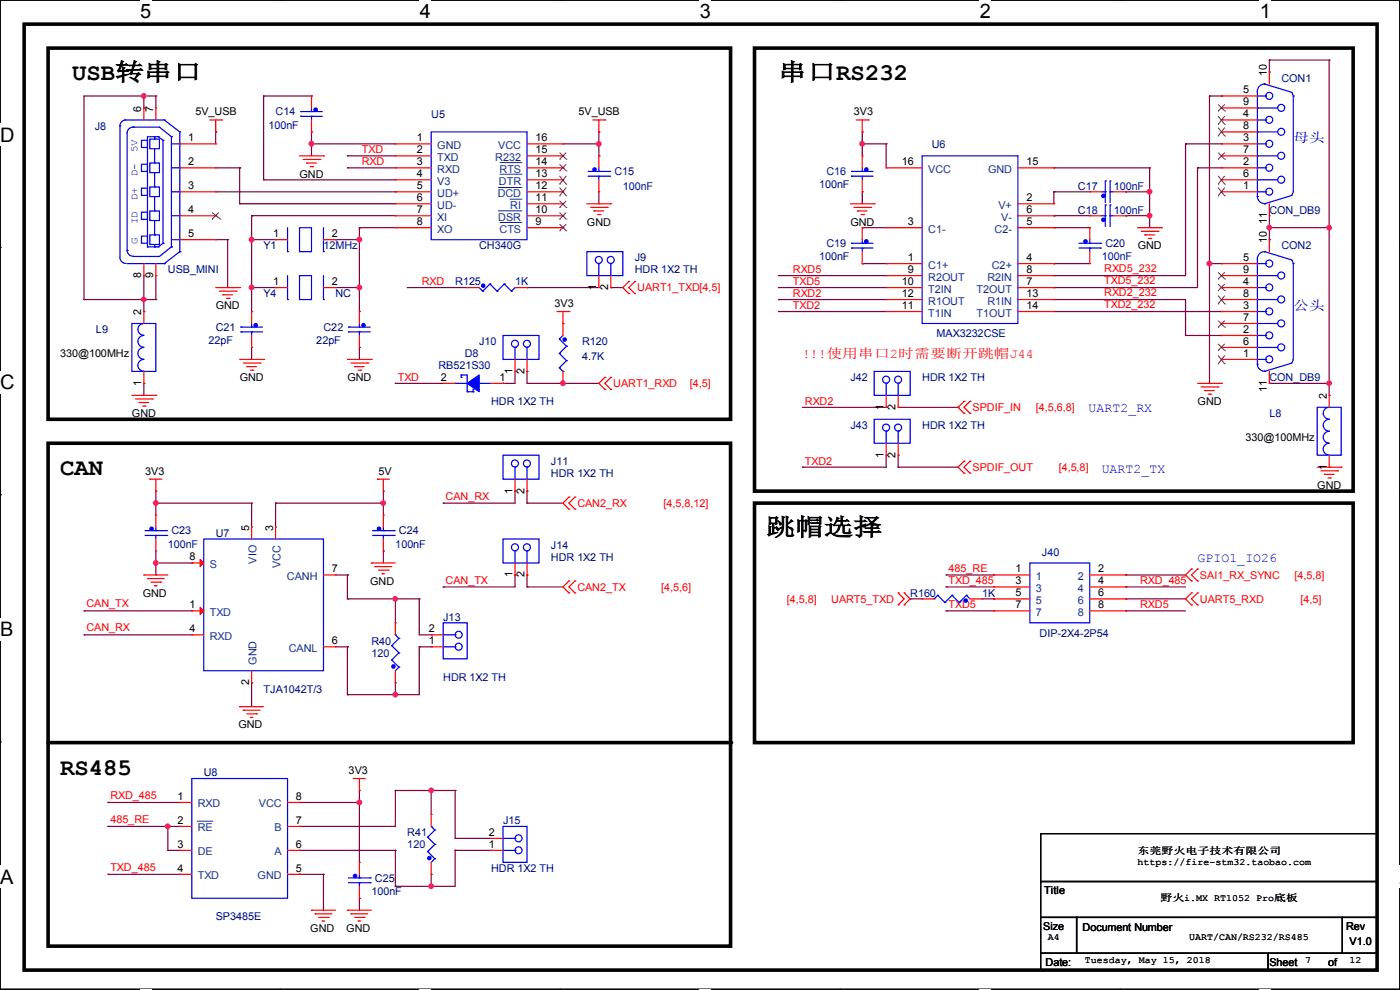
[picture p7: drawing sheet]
<svg xmlns="http://www.w3.org/2000/svg" width="297mm" height="210mm" viewBox="0 0 297 210" stroke-linecap="round" stroke-linejoin="round" font-family="sans-serif">
<path d="M0 0h297v209.8h-297z" fill="none" stroke="#000" stroke-width=".25"/>
<g fill="#fff">
<path d="M29.7 0h2.4v4.8h-2.4z"/>
<path d="M29.7 209.8h2.4v.2h-2.4z"/>
</g>
<path d="M59.4 0h.1M59.4 209.8h.1" fill="none" stroke="#000" stroke-width=".25"/>
<g fill="#fff">
<path d="M89.1 0h2.3v4.8h-2.3z"/>
<path d="M89.1 209.8h2.3v.2h-2.3z"/>
</g>
<path d="M118.8 0h.1M118.8 209.8h.1" fill="none" stroke="#000" stroke-width=".25"/>
<g fill="#fff">
<path d="M148.5 0h2.3v4.8h-2.3z"/>
<path d="M148.5 209.8h2.3v.2h-2.3z"/>
</g>
<path d="M178.2 0h.1M178.2 209.8h.1" fill="none" stroke="#000" stroke-width=".25"/>
<g fill="#fff">
<path d="M207.9 0h2.3v4.8h-2.3z"/>
<path d="M207.9 209.8h2.3v.2h-2.3z"/>
</g>
<path d="M237.6 0h.1M237.6 209.8h.1" fill="none" stroke="#000" stroke-width=".25"/>
<g fill="#fff">
<path d="M267.3 0h2.3v4.8h-2.3z"/>
<path d="M267.3 209.8h2.3v.2h-2.3z"/>
<path d="M0 26.2h3.1v4.8h-3.1z"/>
<path d="M0 78.7h3.1v4.7h-3.1z"/>
</g>
<path d="M0 52.5h.1M297 52.5h.1" fill="none" stroke="#000" stroke-width=".25"/>
<path d="M0 131.1h2.9v4.8h-2.9z" fill="#fff"/>
<path d="M0 104.9h.1M297 104.9h.1" fill="none" stroke="#000" stroke-width=".25"/>
<g fill="#fff">
<path d="M0 183.6h2.9v4.7h-2.9z"/>
<path d="M296.9 183.6h.1v4.7h-.1z"/>
</g>
<path d="M0 157.4h.1M297 157.4h.1M220.8 176.8h71.3v10.2h-71.3zM220.8 187h71.3v7.6h-71.3zM220.8 194.6h7.6v7.6h-7.6zM228.4 194.6h56.4v7.6h-56.4zM284.8 194.6h7.3v7.6h-7.3zM220.8 202.2h48.2v3.6h-48.2zM269 202.2h23.1v3.6h-23.1z" fill="none" stroke="#000" stroke-width=".25"/>
<path d="M5.1 5.1h287v200.7h-287zM10.2 10.2h144.8v78.7h-144.8zM160.1 10.2h127v94h-127zM10.2 94h144.8v106.7h-144.8zM160.1 106.7h127v50.8h-127zM10.2 157.5h144.8" fill="none" stroke="#000" stroke-width=".76"/>
<circle cx="155" cy="157.5" r=".38" fill="#000"/>
<g fill="none" stroke="#800040" stroke-width=".25">
<path d="M269.3 12.7h.1M269.3 15.3h.1M269.3 12.7v2.6M269.3 12.7h12.7M282 12.7h.1M282 12.7v71.2M30.5 20.4h.1M30.5 22.9h.1M30.5 20.4v2.5M33.1 20.4h.1M33.1 20.4v2.5M33.1 20.4h-15.3v43.1"/>
<path d="M45.8 28h.1M45.8 28v2.5M45.8 35.6h5M50.8 35.6h.1M50.8 35.6v7.6M55.9 38.1h.1M55.9 20.4h.1M55.9 20.4h10.2M55.9 38.1h28M55.9 20.4v17.7M66.1 28h.1M66.1 20.4h.1"/>
<path d="M66.1 30.5h.1M66.1 28v5.1M66.1 30.5h17.8M73.7 33.1h.1M73.7 35.6h.1M73.7 35.6h10.2M73.7 33.1h10.2M119.4 30.5h7.6M127 30.5h.1M127 28h.1M127 33.1h.1M127 28v5.1"/>
<path d="M182.9 30.5h.1M182.9 28h.1M182.9 30.5h5.1M182.9 28v5.1M188 30.5h.1M188 30.5v5.1M223.6 35.6h.1M223.6 35.6h20.3M243.9 35.6h.1M243.9 35.6v12.7M251.5 30.5h.1M251.5 30.5h7.6"/>
<path d="M251.5 30.5v28h-27.9M254 35.6h.1M254 35.6h5.1M254 35.6v25.4h-30.4M256.6 20.4h.1M256.6 20.4h2.5M256.6 20.4v60.9M259.1 20.4h.1M30.5 58.5v7.6M33.1 58.5v5M45.8 50.8h2.5M45.8 40.7h38.1"/>
<path d="M48.3 50.8h.1M48.3 50.8v10.2M50.8 43.2h.1M50.8 43.2h33.1M53.4 50.8h.1M53.4 45.8h.1M53.4 50.8h5.1M53.4 45.8v20.3M53.4 45.8h30.5M71.2 50.8h.1M71.2 50.8h5M76.2 48.3h.1"/>
<path d="M76.2 48.3v17.8M76.2 48.3h7.7M83.9 40.7h.1M127 43.2h.1M127 40.7v2.5M165.1 58.5h.1M165.1 58.5h22.9M182.9 48.3h.1M182.9 55.9h.1M182.9 40.7h.1M182.9 48.3h5.1M182.9 55.9h5.1"/>
<path d="M182.9 40.7v2.5M223.6 48.3h.1M223.6 55.9h.1M223.6 45.8h.1M223.6 40.7h.1M223.6 58.5h.1M223.6 48.3h7.6M223.6 45.8h7.6M223.6 40.7h7.6M223.6 55.9h7.6M223.6 40.7v2.5M238.8 45.8h.1"/>
<path d="M238.8 40.7h.1M238.8 45.8h5.1M238.8 40.7h5.1M243.9 40.7h.1M243.9 45.8h.1M256.6 55.9h.1M256.6 55.9h2.5M259.1 55.9h.1M269.3 48.3h.1M269.3 50.8h.1M269.3 48.3h12.7M269.3 45.8v5"/>
<path d="M17.8 63.5h.1M17.8 63.5h15.3M30.5 63.5h.1M30.5 66.1h.1M33.1 63.5h.1M48.3 61h.1M53.4 61h.1M53.4 73.7h.1M53.4 66.1h.1M53.4 73.7v2.5M53.4 61h5.1M71.2 61h5"/>
<path d="M76.2 61h.1M76.2 73.7h.1M76.2 66.1h.1M76.2 73.7v2.5M86.4 61h.1M86.4 61h12.7M109.3 78.8h.1M109.3 78.8v2.5h-2.6M111.8 78.8h.1M111.8 61h.1M111.8 61h15.2M111.8 78.8v2.5h15.2"/>
<path d="M129.6 61h.1M129.6 61h2.5M165.1 61h.1M165.1 63.5h.1M165.1 66.1h.1M165.1 61h22.9M165.1 63.5h22.9M165.1 66.1h22.9M223.6 61h.1M223.6 63.5h.1M223.6 63.5h27.9v7.7M223.6 66.1h35.5"/>
<path d="M251.5 71.2h.1M251.5 71.2h7.6M259.1 66.1h.1M259.1 71.2h.1M30.5 81.3h.1M30.5 81.3v2.6M83.9 81.3h.1M83.9 81.3h10.1M106.7 81.3h.1M119.4 81.3h.1M170.2 99.1h.1M170.2 86.4h17.8"/>
<path d="M188 86.4h.1M188 96.6h.1M188 96.6v2.5h-17.8M190.5 99.1h.1M190.5 96.6h.1M190.5 86.4h12.7M190.5 99.1h12.7M190.5 96.6v2.5M203.2 86.4h.1M269.3 81.3h.1M269.3 81.3h12.7M282 81.3h.1"/>
<path d="M282 83.9h.1M33.1 104.2h.1M33.1 106.7h.1M33.1 119.4h.1M33.1 104.2v5.1M33.1 116.9v5.1M33.1 106.7h20.3M33.1 119.4h7.6M40.7 119.4h.1M53.4 106.7h.1M53.4 106.7v5.1M58.5 106.7h.1"/>
<path d="M58.5 106.7h22.8M58.5 106.7v5.1M81.3 104.2h.1M81.3 116.9h.1M81.3 106.7h.1M81.3 104.2v5.1M81.3 116.9v2.5M94 106.7h.1M109.3 104.2h.1M109.3 104.2v2.5h-15.3M111.8 104.2h.1M111.8 106.7h.1"/>
<path d="M111.8 106.7h7.6M111.8 104.2v2.5M17.8 129.6h.1M17.8 134.7h.1M17.8 129.6h22.9M17.8 134.7h22.9M33.1 122h.1M71.2 137.2h2.5M71.2 122h2.5M73.7 127h.1M73.7 122h.1M73.7 137.2h.1"/>
<path d="M73.7 127h15.2M73.7 122v5M73.7 137.2v10.2M83.9 127h.1M83.9 127v5.1M88.9 127h.1M88.9 137.2h.1M88.9 137.2v10.2h-15.2M88.9 137.2h2.6M88.9 127v7.7h2.6M91.5 134.7h.1M91.5 137.2h.1"/>
<path d="M94 124.5h.1M109.3 122h.1M109.3 122v2.5h-15.3M111.8 122h.1M111.8 124.5h.1M111.8 122v2.5M111.8 124.5h7.6M193.1 127h.1M193.1 127h2.5M200.7 124.5h.1M200.7 129.6h.1M200.7 122h.1"/>
<path d="M200.7 129.6h10.2M200.7 122h10.2M200.7 124.5h10.2M208.3 127h2.6M210.9 127h.1M238.8 124.5h.1M238.8 127h.1M238.8 129.6h.1M238.8 122h.1M238.8 127h12.7M238.8 129.6h12.7M238.8 122h12.7"/>
<path d="M238.8 124.5h12.7M53.4 144.8h.1M53.4 144.8v5.1M73.7 147.4h.1M83.9 144.8h.1M83.9 147.4h.1M83.9 144.8v2.6M22.9 170.2h.1M22.9 175.3h.1M22.9 170.2h15.2M22.9 175.3h15.2M35.6 175.3h.1"/>
<path d="M35.6 175.3v5.1M63.5 170.2h.1M63.5 175.3h.1M63.5 170.2h12.7M76.2 167.7h.1M76.2 170.2h.1M76.2 167.7v15.2M83.9 167.7h.1M83.9 167.7v7.6h-20.4M83.9 167.7h12.7M91.5 167.7h.1M91.5 167.7v5.1"/>
<path d="M96.6 167.7h.1M96.6 177.8h.1M96.6 167.7v10.1M96.6 177.8h7.6M22.9 185.5h.1M22.9 185.5h15.2M35.6 180.4h.1M35.6 180.4h2.5M63.5 180.4h.1M63.5 185.5h.1M63.5 185.5h5.1M63.5 180.4h20.4"/>
<path d="M68.6 185.5h.1M68.6 185.5v7.6M76.2 190.5h.1M76.2 190.5v2.6M83.9 180.4h.1M83.9 188h.1M83.9 180.4v7.6M91.5 185.5h.1M91.5 188h.1M91.5 185.5v2.5M96.6 180.4h.1M96.6 180.4h7.6"/>
<path d="M96.6 180.4v7.6h-12.7"/>
</g>
<g fill="#f0f" stroke="#f0f" stroke-width=".25">
<circle cx="30.5" cy="63.5" r=".49"/>
<circle cx="30.5" cy="20.3" r=".49"/>
<circle cx="53.4" cy="50.8" r=".49"/>
<circle cx="53.4" cy="61" r=".49"/>
<circle cx="76.2" cy="50.8" r=".49"/>
<circle cx="76.2" cy="61" r=".49"/>
<circle cx="127" cy="30.5" r=".49"/>
<circle cx="66.1" cy="30.5" r=".49"/>
<circle cx="243.9" cy="40.7" r=".49"/>
<circle cx="243.9" cy="45.7" r=".49"/>
<circle cx="182.9" cy="30.5" r=".49"/>
<circle cx="256.6" cy="55.9" r=".49"/>
<circle cx="81.3" cy="106.7" r=".49"/>
<circle cx="33" cy="106.7" r=".49"/>
<circle cx="83.8" cy="127" r=".49"/>
<circle cx="83.8" cy="147.3" r=".49"/>
<circle cx="33" cy="119.4" r=".49"/>
<circle cx="35.6" cy="175.3" r=".49"/>
<circle cx="91.5" cy="167.7" r=".49"/>
<circle cx="76.2" cy="170.2" r=".49"/>
<circle cx="91.5" cy="188" r=".49"/>
<circle cx="119.4" cy="81.3" r=".49"/>
<circle cx="282" cy="48.3" r=".49"/>
<circle cx="282" cy="81.3" r=".49"/>
<circle cx="269.3" cy="48.3" r=".49"/>
</g>
<g fill="none" stroke="#f00" stroke-width=".25">
<path d="M269.3 15.3h.1M269.3 15.3v2.5M30.5 22.9h.1M30.5 22.9v2.5M33.1 22.9h.1M33.1 22.9v2.5M38.1 30.5h7.7M38.1 35.6h7.7M44.5 25.4h2.5M45.8 28h.1M45.8 30.5h.1M45.8 35.6h.1"/>
<path d="M45.8 25.4v2.6M47 25.4h.1M63.5 33.1h5.1M64.3 33.8h3.6M65.1 34.6h.1M65.1 34.6h2M65.8 35.3h.5M66.1 20.4h.1M66.1 28h.1M66.1 20.4v2.5M66.1 25.4v2.6M66.3 35.3h.1"/>
<path d="M67.9 33.8h.1M68.6 33.1h.1M83.9 30.5h.1M83.9 33.1h.1M83.9 35.6h.1M83.9 38.1h.1M83.9 33.1h7.6M83.9 30.5h7.6M83.9 35.6h7.6M83.9 38.1h7.6M111.8 33.1h7.6M111.8 30.5h7.6"/>
<path d="M111.8 35.6h7.6M111.8 38.1h7.6M119.4 38.1h.1M119.4 35.6h.1M119.4 33.1h.1M119.4 30.5h.1M125.8 25.4h2.5M127 28h.1M127 33.1h.1M127 25.4v2.6M127 33.1v2.5M127 38.1v2.6"/>
<path d="M128.3 25.4h.1M181.7 25.4h2.5M182.9 28h.1M182.9 33.1h.1M182.9 25.4v2.6M182.9 33.1v2.5M182.9 38.1v2.6M184.2 25.4h.1M188 35.6h.1M188 35.6h7.6M215.9 35.6h7.7M223.6 35.6h.1"/>
<path d="M259.1 20.4h.1M259.1 22.9h.1M259.1 25.4h.1M259.1 28h.1M259.1 30.5h.1M259.1 33.1h.1M259.1 35.6h.1M259.1 38.1h.1M259.1 25.4h7.6M259.1 33.1h7.6M259.1 30.5h7.6M259.1 35.6h7.6"/>
<path d="M259.1 38.1h7.6M259.1 20.4h7.6M259.1 22.9h7.6M259.1 28h7.6M30.5 58.5h.1M30.5 55.9v2.6M33.1 58.5h.1M33.1 55.9v2.6M38.1 45.8h7.7M38.1 40.7h7.7M38.1 50.8h7.7M45.8 40.7h.1"/>
<path d="M45.8 45.8h.1M45.8 50.8h.1M58.5 50.8h.1M58.5 50.8h2.5M68.6 50.8h2.6M71.2 50.8h.1M83.9 40.7h.1M83.9 43.2h.1M83.9 45.8h.1M83.9 48.3h.1M83.9 43.2h7.6M83.9 48.3h7.6"/>
<path d="M83.9 45.8h7.6M83.9 40.7h7.6M111.8 43.2h7.6M111.8 48.3h7.6M111.8 45.8h7.6M111.8 40.7h7.6M119.4 48.3h.1M119.4 45.8h.1M119.4 43.2h.1M119.4 40.7h.1M124.5 43.2h5.1M125.3 44h3.5"/>
<path d="M126 44.7h.1M126 44.7h2.1M126.8 45.5h.5M127 40.7h.1M127 58.5v2.5M127.3 45.5h.1M128.8 44h.1M129.6 43.2h.1M129.6 58.5v2.5M133.4 59.7h.1M133.4 59.7l-1.3 1.3 1.3 1.3M134.7 59.7h.1"/>
<path d="M134.7 59.7l-1.3 1.3 1.3 1.3M180.4 43.2h5.1M181.1 44h3.6M181.9 44.7h.1M181.9 44.7h2M182.7 45.5h.5M182.9 48.3h.1M182.9 55.9h.1M182.9 40.7h.1M182.9 48.3v2.5M182.9 53.4v2.5M183.2 45.5h.1"/>
<path d="M184.7 44h.1M185.5 43.2h.1M188 55.9h.1M188 48.3h.1M188 58.5h.1M188 48.3h7.6M188 55.9h7.6M188 58.5h7.6M215.9 43.2h7.7M215.9 48.3h7.7M215.9 45.8h7.7M215.9 55.9h7.7"/>
<path d="M215.9 58.5h7.7M223.6 43.2h.1M223.6 55.9h.1M223.6 48.3h.1M223.6 45.8h.1M223.6 58.5h.1M231.2 45.8h.1M231.2 48.3h.1M231.2 55.9h.1M231.2 40.7h.1M231.2 45.8h2.5M231.2 40.7h2.5"/>
<path d="M231.2 48.3v2.5M231.2 53.4v2.5M236.3 45.8h2.5M236.3 40.7h2.5M238.8 45.8h.1M238.8 40.7h.1M241.3 48.3h5.1M242.1 49.1h3.6M242.9 49.8h.1M242.9 49.8h2M243.6 50.6h.5M244.1 50.6h.1"/>
<path d="M245.7 49.1h.1M246.4 48.3h.1M259.1 55.9h.1M259.1 58.5h.1M259.1 40.7h.1M259.1 40.7h7.6M259.1 55.9h7.6M259.1 58.5h7.6M269.3 50.8h.1M269.3 45.8h.1M269.3 43.2v2.6M269.3 50.8v2.6"/>
<path d="M30.5 66.1h.1M30.5 66.1v2.5M30.5 78.8v2.5M45.8 61h5M46.5 61.8h3.6M47.3 62.5h.1M47.3 62.5h2M48 63.3h.6M48.6 63.3h.1M50.1 61.8h.1M50.8 61h.1M50.8 76.2h5.1"/>
<path d="M51.6 77h3.6M52.4 77.8h.1M52.4 77.8h2M53.1 78.5h.5M53.4 66.1h.1M53.4 73.7h.1M53.4 66.1v2.5M53.4 71.2v2.5M53.6 78.5h.1M55.2 77h.1M55.9 76.2h.1M58.5 61h.1"/>
<path d="M58.5 61h2.5M68.6 61h2.6M71.2 61h.1M73.7 76.2h5.1M74.5 77h3.5M75.2 77.8h.1M75.2 77.8h2.1M76 78.5h.5M76.2 66.1h.1M76.2 73.7h.1M76.2 66.1v2.5M76.2 71.2v2.5"/>
<path d="M76.5 78.5h.1M78 77h.1M78.8 76.2h.1M99.1 61h.1M99.1 61h2.5M109.3 78.8h.1M109.3 61h2.5M109.3 76.2v2.6M111.8 61h.1M111.8 78.8h.1M111.8 76.2v2.6M118.2 66.1h2.5"/>
<path d="M119.4 68.6h.1M119.4 66.1v5.1M119.4 78.8v2.5M120.7 66.1h.1M127 61h.1M129.6 61h.1M133.4 62.3h.1M134.7 62.3h.1M188 61h.1M188 66.1h.1M188 63.5h.1M188 66.1h7.6"/>
<path d="M188 61h7.6M188 63.5h7.6M215.9 66.1h7.7M215.9 61h7.7M215.9 63.5h7.7M223.6 61h.1M223.6 63.5h.1M223.6 66.1h.1M259.1 61h.1M259.1 63.5h.1M259.1 66.1h.1M259.1 68.6h.1"/>
<path d="M259.1 71.2h.1M259.1 73.7h.1M259.1 76.2h.1M259.1 76.2h7.6M259.1 66.1h7.6M259.1 61h7.6M259.1 63.5h7.6M259.1 68.6h7.6M259.1 71.2h7.6M259.1 73.7h7.6M269.3 78.8v2.5M28 83.9h5.1"/>
<path d="M28.7 84.6h3.6M29.5 85.4h.1M29.5 85.4h2M30.3 86.1h.5M30.5 81.3h.1M30.8 86.1h.1M32.3 84.6h.1M33.1 83.9h.1M94 81.3h.1M94 81.3h2.6M104.2 81.3h2.5M106.7 81.3h.1"/>
<path d="M119.4 81.3h.1M128.3 80.1h.1M128.3 82.6h.1M128.3 80.1l-1.3 1.2 1.3 1.3M129.6 82.6h.1M129.6 80.1h.1M129.6 80.1l-1.3 1.2 1.3 1.3M188 96.6h.1M188 86.4h.1M188 83.9v2.5M188 94v2.6M190.5 96.6h.1"/>
<path d="M190.5 86.4h.1M190.5 83.9v2.5M190.5 94v2.6M204.5 85.1h.1M204.5 87.7h.1M204.5 97.8h.1M204.5 85.1l-1.3 1.3 1.3 1.3M204.5 97.8l-1.3 1.3 1.3 1.3M205.8 87.7h.1M205.8 85.1h.1M205.8 97.8h.1M205.8 85.1l-1.3 1.3 1.3 1.3"/>
<path d="M205.8 97.8l-1.3 1.3 1.3 1.3M254 81.3h5.1M254.8 82.1h3.6M255.6 82.8h.1M255.6 82.8h2M256.3 83.6h.5M256.8 83.6h.1M258.4 82.1h.1M259.1 81.3h.1M269.3 81.3h.1M279.4 99.1h5.1M280.2 99.9h3.6"/>
<path d="M282 99.1h.1M282 83.9h.1M282 83.9v2.5M282 96.6v2.5M283.8 99.9h.1M284.5 99.1h.1M31.8 101.6h.1M31.8 101.6h2.5M33.1 104.2h.1M33.1 109.3h.1M33.1 116.9h.1M33.1 101.6v2.6"/>
<path d="M33.1 109.3v2.5M33.1 114.3v2.6M40.7 119.4h.1M40.7 119.4h2.5M53.4 111.8h.1M53.4 111.8v2.5M58.5 111.8h.1M58.5 111.8v2.5M78.8 119.4h.1M78.8 119.4h5.1M80.1 101.6h.1M80.1 101.6h2.5"/>
<path d="M81.3 104.2h.1M81.3 109.3h.1M81.3 116.9h.1M81.3 101.6v2.6M81.3 109.3v2.5M81.3 114.3v2.6M109.3 104.2h.1M109.3 101.6v2.6M109.3 119.4v2.6M111.8 104.2h.1M111.8 101.6v2.6M111.8 119.4v2.6"/>
<path d="M120.7 105.5h.1M120.7 108h.1M120.7 105.5l-1.3 1.2 1.3 1.3M122 108h.1M122 105.5h.1M122 105.5l-1.3 1.2 1.3 1.3M204.5 100.4h.1M205.8 100.4h.1M281 100.6h.1M281 100.6h2M281.7 101.4h.5M282.2 101.4h.1"/>
<path d="M30.5 122h.1M30.5 122h5.1M31.3 122.7h.1M31.3 122.7h3.5M32 123.5h2.1M32.8 124.2h.1M32.8 124.2h.5M34.1 123.5h.1M40.7 129.6h.1M40.7 134.7h.1M40.7 129.6h2.5M40.7 134.7h2.5"/>
<path d="M68.6 122h2.6M68.6 137.2h2.6M71.2 137.2h.1M71.2 122h.1M79.5 120.2h.1M79.5 120.2h3.6M80.3 120.9h2M81.1 121.7h.1M81.1 121.7h.5M82.3 120.9h.1M83.9 132.1h.1M83.9 132.1v2.6"/>
<path d="M91.5 137.2h.1M91.5 134.7h.1M91.5 134.7h2.5M91.5 137.2h2.5M109.3 122h.1M111.8 122h.1M120.7 123.2h.1M120.7 125.8h.1M120.7 123.2l-1.3 1.3 1.3 1.3M122 125.8h.1M122 123.2h.1M122 123.2l-1.3 1.3 1.3 1.3"/>
<path d="M190.5 128.3h.1M190.5 125.8h.1M190.5 125.8l1.3 1.2-1.3 1.3M191.8 125.8h.1M191.8 128.3h.1M191.8 125.8l1.3 1.2-1.3 1.3M195.6 127h.1M195.6 127h2.6M205.8 127h2.5M208.3 127h.1M210.9 122h.1M210.9 124.5h.1"/>
<path d="M210.9 127h.1M210.9 129.6h.1M210.9 122h7.6M210.9 124.5h7.6M210.9 127h7.6M210.9 129.6h7.6M231.2 122h7.6M231.2 124.5h7.6M231.2 127h7.6M231.2 129.6h7.6M238.8 122h.1M238.8 124.5h.1"/>
<path d="M238.8 127h.1M238.8 129.6h.1M252.8 125.8h.1M252.8 128.3h.1M252.8 120.7h.1M252.8 123.2h.1M252.8 125.8l-1.3 1.2 1.3 1.3M252.8 120.7l-1.3 1.3 1.3 1.2M254 128.3h.1M254 125.8h.1M254 123.2h.1M254 120.7h.1"/>
<path d="M254 125.8l-1.2 1.2 1.2 1.3M254 120.7l-1.2 1.3 1.2 1.2M50.8 149.9h.1M50.8 149.9h5.1M51.6 150.7h.1M51.6 150.7h3.6M52.4 151.4h2M53.1 152.2h.1M53.1 152.2h.5M53.4 144.8h.1M53.4 142.3v2.5M54.4 151.4h.1"/>
<path d="M83.9 144.8h.1M83.9 142.3v2.5M38.1 175.3h.1M38.1 170.2h.1M38.1 175.3h2.6M38.1 170.2h2.6M61 175.3h2.5M61 170.2h2.5M63.5 175.3h.1M63.5 170.2h.1M75 165.1h.1M75 165.1h2.5"/>
<path d="M76.2 167.7h.1M76.2 165.1v2.6M91.5 172.8h.1M91.5 172.8v2.5M104.2 177.8h.1M104.2 177.8h2.5M38.1 185.5h.1M38.1 180.4h.1M38.1 180.4h2.6M38.1 185.5h2.6M61 180.4h2.5M61 185.5h2.5"/>
<path d="M63.5 180.4h.1M63.5 185.5h.1M66.1 193.1h.1M66.1 193.1h5.1M66.8 193.8h.1M66.8 193.8h3.6M67.6 194.6h2M68.4 195.4h.1M68.4 195.4h.5M69.6 194.6h.1M73.7 193.1h.1M73.7 193.1h5.1"/>
<path d="M74.5 193.8h.1M74.5 193.8h3.5M75.2 194.6h2.1M76 195.4h.1M76 195.4h.5M76.2 182.9h.1M76.2 190.5h.1M76.2 182.9v2.6M76.2 188v2.5M77.3 194.6h.1M91.5 185.5h.1M91.5 182.9v2.6"/>
<path d="M104.2 180.4h.1M104.2 180.4h2.5"/>
</g>
<g fill="none" stroke="#00f" stroke-width=".25">
<path d="M268.3 17.8h.1M268.3 17.8a1.5 1.5 0 0 0-1.6 1.5v22.4M268.3 17.8l5.8 1.8M274 19.7l.3 .7M25.4 26.7h.1M25.4 26.7v28a1.25 1.25 0 0 0 1.3 1.2M26.5 25.4h8.3M26.7 25.4a1.25 1.25 0 0 0-1.3 1.3M28.2 27h.1M28.2 27h5.6l2.6 2M28.2 27a1.25 1.25 0 0 0-1.2 1.2v24.9M30 29.8h1.3v1.5h-1.3z"/>
<path d="M30 34.8h1.3v1.6h-1.3zM30 39.9h1.3v1.5h-1.3zM31.8 34.6h2v2h-2zM31.8 39.7h2v2h-2zM31.8 29.5h2v2h-2zM32.8 34.6h.1M32.8 39.7h.1M32.8 29h.1M32.8 29.5h.1M32.8 29v.5M32.8 31.5v3.1M32.8 36.6v3.1"/>
<path d="M33.6 29h.1M33.6 29h-2.3v23.4M33.6 29l1 .8M34.6 29.8h.1M34.6 29.8v21.8M34.8 25.4h.1M34.8 25.4l3.3 2.6M36.4 29h.1M36.4 30.5h1.7M36.4 35.6h1.7M36.4 29v23.4M38.1 28h.1"/>
<path d="M38.1 30.5h.1M38.1 35.6h.1M38.1 28v25.4M63.8 24.7h.1M63.8 23.7h.1M63.8 24.7h4.6M63.8 23.7h4.6M66.1 24.7h.1M66.1 23.7h.1M66.1 22.9v.8M66.1 24.7v.7M91.5 28h20.3v22.8h-20.3z"/>
<path d="M124.8 37.4h4.5M124.8 36.4h4.5M127 37.4h.1M127 36.4h.1M127 35.6v.8M127 37.4v.7M129.3 37.4h.1M129.3 36.4h.1M180.6 37.4h.1M180.6 36.4h.1M180.6 37.4h4.6M180.6 36.4h4.6"/>
<path d="M182.9 37.4h.1M182.9 36.4h.1M182.9 35.6v.8M182.9 37.4v.7M195.6 33.1h20.3v35.5h-20.3zM234.5 38.4h.1M234.5 38.4v4.6M235.5 38.4h.1M235.5 38.4v4.6M266.7 22.9h.1M266.7 28h.1M266.7 33.1h.1"/>
<path d="M266.7 38.1h.1M266.7 20.4h1.8M266.7 22.9h4.4M266.7 25.4h1.8M266.7 28h4.4M266.7 30.5h1.8M266.7 33.1h4.4M266.7 35.6h1.8M266.7 38.1h4.4M268.5 20.4h.1M268.5 25.4h.1M268.5 30.5h.1"/>
<path d="M268.5 35.6h.1M274.4 20.4h.1M274.4 20.4v20.3M27 53.1a1.25 1.25 0 0 0 1.2 1.3M27 53.1h.1M27 55.9h7.8M28.2 54.4h.1M30 45h1.3v1.5h-1.3zM30 50.1h1.3v1.5h-1.3zM31.3 52.4h.1M31.3 52.4h2.3M31.8 44.7h2v2.1h-2z"/>
<path d="M31.8 49.8h2v2.1h-2zM32.8 44.7h.1M32.8 49.8h.1M32.8 52.4h.1M32.8 41.7v3M32.8 46.8v3M32.8 51.9v.5M33.6 52.4h.1M34.6 51.6h.1M34.6 51.6l-1 .8M34.8 55.9h.1M36.4 52.4h.1"/>
<path d="M36.4 45.8h1.7M36.4 40.7h1.7M36.4 52.4l-2.6 2h-5.6M36.4 50.8h1.7M38.1 53.4h.1M38.1 40.7h.1M38.1 45.8h.1M38.1 50.8h.1M38.1 53.4l-3.3 2.5M61 53.4h.1M61 48.3v5.1M61 58.5v5"/>
<path d="M63.5 58.5h2.6v5h-2.6zM63.5 48.3h2.6v5.1h-2.6zM68.6 53.4h.1M68.6 48.3v5.1M68.6 58.5v5M124.5 53.4h7.6v5.1h-7.6zM127 55.9h.1M127 55.9v2.6M129.6 55.9h.1M129.6 55.9v2.6M180.6 52.6h.1M180.6 51.6h.1"/>
<path d="M180.6 52.6h4.6M180.6 51.6h4.6M182.9 52.6h.1M182.9 51.6h.1M182.9 50.8v.8M182.9 52.6v.8M228.9 52.6h4.6M228.9 51.6h4.6M231.2 52.6h.1M231.2 51.6h.1M231.2 50.8v.8M231.2 52.6v.8"/>
<path d="M233.5 52.6h.1M233.5 51.6h.1M233.7 45.8h.8M233.7 40.7h.8M234.5 43.5h.1M234.5 45.8h.1M234.5 40.7h.1M234.5 43.5v4.5M235.5 43.5h.1M235.5 45.8h.1M235.5 40.7h.1M235.5 43.5v4.5"/>
<path d="M235.5 45.8h.8M235.5 40.7h.8M266.7 58.5h.1M266.7 41.7h.1M266.7 41.7a1.5 1.5 0 0 0 1.6 1.5M266.7 55.9h1.8M266.7 58.5h4.4M266.7 40.7h1.8M268.3 53.4h.1M268.3 53.4a1.5 1.5 0 0 0-1.6 1.5v22.4M268.3 43.2h.1M268.3 53.4l5.8 1.8"/>
<path d="M268.5 55.9h.1M268.5 40.7h.1M274 55.2l.3 .7M274.1 41.4l-5.8 1.8M274.3 40.7l-.3 .7M274.4 55.9h.1M274.4 55.9v20.3M28 68.6h5.1v10.2h-5.1zM30.5 76.2a1.25 1.25 0 0 0-1.2 1.3 1.25 1.25 0 0 0 1.2 1.2M30.5 73.7a1.25 1.25 0 0 0-1.2 1.3 1.25 1.25 0 0 0 1.2 1.2M30.5 71.2a1.25 1.25 0 0 0-1.2 1.2 1.25 1.25 0 0 0 1.2 1.3M30.5 68.6a1.25 1.25 0 0 0-1.2 1.3 1.25 1.25 0 0 0 1.2 1.2"/>
<path d="M51.1 70.4h.1M51.1 69.4h.1M51.1 70.4h4.6M51.1 69.4h4.6M53.4 70.4h.1M53.4 69.4h.1M53.4 68.6v.8M53.4 70.4v.8M61 63.5h.1M68.6 63.5h.1M74 70.4h.1M74 69.4h.1"/>
<path d="M74 70.4h4.5M74 69.4h4.5M76.2 70.4h.1M76.2 69.4h.1M76.2 68.6v.8M76.2 70.4v.8M97.8 79.5h.1M97.8 79.5h1.3v3.6M97.8 79.5v.6M101.6 61l.8 .8M102.4 61.8h.1M103.9 60.2h.1"/>
<path d="M103.9 60.2l-1.5 1.6M103.9 60.2l1.6 1.6M105.5 61.8h.1M106.7 71.2h7.6v5h-7.6zM107 60.2h.1M107 60.2l-1.5 1.6M107 60.2l1.5 1.6M108.5 61.8h.1M109.3 61h.1M109.3 73.7h.1M109.3 73.7v2.5M109.3 61l-.8 .8"/>
<path d="M111.8 73.7h.1M111.8 73.7v2.5M118.7 71.9h.1M118.7 75h.1M118.7 78h.1M118.7 75l1.5 1.5M118.7 71.9l1.5 1.5M118.7 78l.7 .8M119.4 78.8h.1M119.4 71.2l-.7 .7M120.2 73.4h.1M120.2 76.5h.1"/>
<path d="M120.2 73.4l-1.5 1.6M120.2 76.5l-1.5 1.5M185.5 78.8h7.6v5.1h-7.6zM266.7 63.5h.1M266.7 68.6h.1M266.7 73.7h.1M266.7 77.3h.1M266.7 77.3a1.5 1.5 0 0 0 1.6 1.4M266.7 61h1.8M266.7 63.5h4.4M266.7 66.1h1.8M266.7 68.6h4.4"/>
<path d="M266.7 71.2h1.8M266.7 73.7h4.4M266.7 76.2h1.8M268.3 78.8h.1M268.5 61h.1M268.5 66.1h.1M268.5 71.2h.1M268.5 76.2h.1M274.1 77l-5.8 1.8M274.3 76.2l-.3 .7M96.6 81.3h.1M96.6 81.3h2.5"/>
<path d="M97.8 80.1h.1M99.1 83.1h.1M99.1 83.1h1.3M100.4 83.1h.1M100.4 82.6h.1M100.4 82.6v.5M101.6 81.3h.1M101.6 81.3h2.6M106.7 96.6h7.6v5h-7.6zM109.3 99.1h.1M109.3 99.1v2.5M111.8 99.1h.1"/>
<path d="M111.8 99.1v2.5M185.5 88.9h7.6v5.1h-7.6zM188 91.5h.1M188 81.3h.1M188 81.3v2.6M188 91.5v2.5M190.5 91.5h.1M190.5 81.3h.1M190.5 81.3v2.6M190.5 91.5v2.5M279.4 86.4h5.1v10.2h-5.1zM282 94a1.25 1.25 0 0 0-1.3 1.3 1.25 1.25 0 0 0 1.3 1.2"/>
<path d="M282 91.5a1.25 1.25 0 0 0-1.3 1.2 1.25 1.25 0 0 0 1.3 1.3M282 88.9a1.25 1.25 0 0 0-1.3 1.3 1.25 1.25 0 0 0 1.3 1.2M282 86.4a1.25 1.25 0 0 0-1.3 1.3 1.25 1.25 0 0 0 1.3 1.2M30.8 113.6h4.5M30.8 112.6h4.5M33.1 113.6h.1M33.1 112.6h.1M33.1 111.8v.8M33.1 113.6v.7M35.3 113.6h.1M35.3 112.6h.1M43.2 114.3h25.4v28h-25.4z"/>
<path d="M79 113.6h4.6M79 112.6h4.6M81.3 113.6h.1M81.3 112.6h.1M81.3 111.8v.8M81.3 113.6v.7M83.6 113.6h.1M83.6 112.6h.1M106.7 114.3h7.6v5.1h-7.6zM109.3 116.9h.1M109.3 116.9v2.5M111.8 116.9h.1"/>
<path d="M111.8 116.9v2.5M218.5 119.4h12.7v12.7h-12.7zM83.1 140h.1M83.1 136.9h.1M83.1 140l1.5 1.5M83.1 136.9l1.5 1.6M83.9 134.7h.1M83.9 134.7l.7 .7M84.6 138.5h.1M84.6 135.4h.1M84.6 138.5l-1.5 1.5M84.6 135.4l-1.5 1.5"/>
<path d="M94 132.1h5.1v7.6h-5.1zM94 137.2h2.6M94 134.7h2.6M96.6 137.2h.1M96.6 134.7h.1M198.2 127h.1M198.9 126.3h.1M198.9 126.3l1.5 1.5M198.9 126.3l-.7 .7M200.4 127.8h.1M202 126.3h.1M202 126.3l1.5 1.5"/>
<path d="M202 126.3l-1.6 1.5M203.5 127.8h.1M205 126.3h.1M205 126.3l.8 .7M205 126.3l-1.5 1.5M84.6 141.5h.1M84.6 141.5l-.7 .8M40.7 165.1h20.3v25.4h-20.3zM90.7 177.6h.1M90.7 177.6l1.5 1.5M91.5 175.3h.1M91.5 175.3l.7 .8"/>
<path d="M92.2 179.1h.1M92.2 176.1h.1M92.2 179.1l-1.5 1.5M92.2 176.1l-1.5 1.5M106.7 175.3h5.1v7.6h-5.1zM106.7 177.8h2.6M109.3 177.8h.1M74 187.2h4.5M74 186.2h4.5M76.2 187.2h.1M76.2 186.2h.1M76.2 185.5v.7"/>
<path d="M76.2 187.2v.8M78.5 187.2h.1M78.5 186.2h.1M90.7 180.6h.1M90.7 180.6l1.5 1.6M92.2 182.2h.1M92.2 182.2l-.7 .7M106.7 180.4h2.6M109.3 180.4h.1"/>
<circle cx="269.3" cy="30.5" r=".74"/>
<circle cx="269.3" cy="20.3" r=".74"/>
<circle cx="269.3" cy="25.4" r=".74"/>
<circle cx="269.3" cy="35.6" r=".74"/>
<circle cx="271.8" cy="33" r=".74"/>
<circle cx="271.8" cy="28" r=".74"/>
<circle cx="271.8" cy="22.9" r=".74"/>
<circle cx="271.8" cy="38.1" r=".74"/>
<circle cx="127" cy="55.1" r=".74"/>
<circle cx="129.6" cy="55.1" r=".74"/>
<circle cx="269.3" cy="40.7" r=".74"/>
<circle cx="269.3" cy="55.9" r=".74"/>
<circle cx="271.8" cy="58.4" r=".74"/>
<circle cx="109.2" cy="72.9" r=".74"/>
<circle cx="111.8" cy="72.9" r=".74"/>
<circle cx="269.3" cy="61" r=".74"/>
<circle cx="269.3" cy="76.2" r=".74"/>
<circle cx="269.3" cy="66.1" r=".74"/>
<circle cx="269.3" cy="71.1" r=".74"/>
<circle cx="271.8" cy="63.5" r=".74"/>
<circle cx="271.8" cy="73.7" r=".74"/>
<circle cx="271.8" cy="68.6" r=".74"/>
<circle cx="109.2" cy="98.3" r=".74"/>
<circle cx="111.8" cy="98.3" r=".74"/>
<circle cx="188" cy="80.5" r=".74"/>
<circle cx="188" cy="90.7" r=".74"/>
<circle cx="190.5" cy="80.5" r=".74"/>
<circle cx="190.5" cy="90.7" r=".74"/>
<circle cx="109.2" cy="116.1" r=".74"/>
<circle cx="111.8" cy="116.1" r=".74"/>
<circle cx="97.3" cy="137.2" r=".74"/>
<circle cx="97.3" cy="134.6" r=".74"/>
<circle cx="110" cy="177.8" r=".74"/>
<circle cx="110" cy="180.4" r=".74"/>
</g>
<g fill="#00f" stroke="#00f" stroke-width=".25">
<path d="M99.1 81.3l2.5-1.8v3.6z" fill-rule="evenodd"/>
<circle cx="54.2" cy="69" r=".36"/>
<circle cx="234.1" cy="46.6" r=".36"/>
<circle cx="230.3" cy="51.2" r=".36"/>
<circle cx="91.1" cy="182" r=".36"/>
<circle cx="83.5" cy="141.4" r=".36"/>
<circle cx="77.1" cy="69" r=".36"/>
<circle cx="102.5" cy="60.6" r=".36"/>
<circle cx="204.9" cy="127.4" r=".36"/>
<circle cx="119.8" cy="72" r=".36"/>
<circle cx="234.1" cy="41.6" r=".36"/>
<circle cx="66.9" cy="23.3" r=".36"/>
<circle cx="126.1" cy="36" r=".36"/>
<circle cx="32.2" cy="112.2" r=".36"/>
<circle cx="80.4" cy="112.2" r=".36"/>
<circle cx="183.8" cy="51.2" r=".36"/>
<circle cx="183.8" cy="36" r=".36"/>
<circle cx="75.3" cy="185.8" r=".36"/>
</g>
<g fill="none" stroke="#804000" stroke-width=".21">
<path d="M118.7 39.1h.1M118.7 36.3h.1M118.7 33.8h.1M118.7 39.8l1.4 1.7M118.7 37.3l1.4 1.8M118.7 34.8l1.4 1.5M118.7 32.4l1.4 1.4M120.1 39.1h.1M120.1 36.3h.1M120.1 33.8h.1M120.1 39.8l-1.4 1.7M120.1 37.3l-1.4 1.8"/>
<path d="M120.1 34.8l-1.4 1.5M120.1 32.4l-1.4 1.4M258.4 23.6h.1M258.4 26.4h.1M258.4 28.8h.1M258.4 33.8h.1M258.4 39.1h.1M258.4 22.1l1.4 1.5M258.4 24.6l1.4 1.8M258.4 27.1l1.4 1.7M258.4 32.4l1.4 1.4M258.4 37.3l1.4 1.8"/>
<path d="M258.4 39.8l1.4 1.7M259.8 23.6h.1M259.8 26.4h.1M259.8 28.8h.1M259.8 33.8h.1M259.8 39.1h.1M259.8 22.1l-1.4 1.5M259.8 24.6l-1.4 1.8M259.8 27.1l-1.4 1.7M259.8 32.4l-1.4 1.4M259.8 37.3l-1.4 1.8M259.8 39.8l-1.4 1.7"/>
<path d="M45 46.5h.1M45 45.1l1.7 1.4M46.4 45.1l-1.4 1.4M46.7 46.5h.1M118.7 49h.1M118.7 46.5h.1M118.7 44h.1M118.7 41.5h.1M118.7 47.5l1.4 1.5M118.7 45.1l1.4 1.4M118.7 42.6l1.4 1.4M120.1 49h.1"/>
<path d="M120.1 46.5h.1M120.1 44h.1M120.1 41.5h.1M120.1 47.5l-1.4 1.5M120.1 45.1l-1.4 1.4M120.1 42.6l-1.4 1.4M258.4 59.2h.1M258.4 41.5h.1M258.4 57.8l1.4 1.4M259.8 59.2h.1M259.8 41.5h.1M259.8 57.8l-1.4 1.4"/>
<path d="M258.4 61.7h.1M258.4 64.5h.1M258.4 69.4h.1M258.4 74.4h.1M258.4 77.2h.1M258.4 60.2l1.4 1.5M258.4 62.7l1.4 1.8M258.4 68l1.4 1.4M258.4 72.9l1.4 1.5M258.4 75.4l1.4 1.8M259.8 61.7h.1M259.8 64.5h.1"/>
<path d="M259.8 69.4h.1M259.8 74.4h.1M259.8 77.2h.1M259.8 60.2l-1.4 1.5M259.8 62.7l-1.4 1.8M259.8 68l-1.4 1.4M259.8 72.9l-1.4 1.5M259.8 75.4l-1.4 1.8"/>
</g>
<g fill="none" stroke="#004080" stroke-width=".21">
<path d="M105.7 39.8h4.9M106 37h4.6M106 34.5h4.6M110.6 39.8h.1M110.6 37h.1M110.6 34.5h.1M105.7 44.7h4.9M106 47.2h4.6M108.1 42.3h2.5M110.6 47.2h.1M110.6 44.7h.1M110.6 42.3h.1"/>
<path d="M41.8 174.2h3.2M45 174.2h.1"/>
</g>
<g fill="#f00" stroke="#f00" stroke-width=".25">
<path d="M42.5 128.8l.7 .8-.7 .7z"/>
<path d="M42.5 118.7l.7 .7-.7 .8z"/>
</g>
<g font-size="5.1">
<text x="15.3" y="17">USB转串口</text>
<text x="165.1" y="17">串口RS232</text>
<text x="12.7" y="100.8">CAN</text>
<text x="162.6" y="113.5">跳帽选择</text>
<text x="12.7" y="164.3">RS485</text>
</g>
<g font-size="4.2">
<text x="29.7" y="3.9">5</text>
<text x="89.1" y="3.9">4</text>
<text x="148.5" y="3.9">3</text>
<text x="207.9" y="3.9">2</text>
<text x="267.2" y="3.9">1</text>
<text x="0" y="30.1">D</text>
<text x="0" y="82.5">C</text>
<text x="0" y="135">B</text>
<text x="0" y="187.4">A</text>
<text x="297" y="187.4">A</text>
</g>
<g font-size="2.8" fill="#00f">
<text x="274.4" y="30.2">母头</text>
<text x="274.4" y="65.8">公头</text>
<text x="230.9" y="87.4">UART2_RX</text>
<text x="233.7" y="100.3">UART2_TX</text>
<text x="254" y="119.1">GPIO1_IO26</text>
</g>
<text font-size="2.8" fill="#f00" x="170.2" y="75.9">!!!使用串口2时需要断开跳帽J44</text>
<g font-size="2.3">
<text x="268.7" y="16" transform="rotate(-90 268.7 16)">10</text>
<text x="30" y="23.7" transform="rotate(-90 30 23.7)">6</text>
<text x="32.5" y="23.7" transform="rotate(-90 32.5 23.7)">7</text>
<text x="263.7" y="19.8">5</text>
<text x="263.7" y="22.4">9</text>
<text x="39.9" y="30">1</text>
<text x="41.4" y="24.5">5V_USB</text>
<text x="88.4" y="30">1</text>
<text x="113.6" y="30">16</text>
<text x="122.7" y="24.5">5V_USB</text>
<text x="181.2" y="24.5">3V3</text>
<text x="263.7" y="24.9">4</text>
<text x="263.7" y="27.4">8</text>
<text x="263.7" y="30">3</text>
<text x="39.9" y="35.1">2</text>
<text x="88.4" y="32.5">2</text>
<text x="88.4" y="35.1">3</text>
<text x="113.6" y="35.1">14</text>
<text x="113.6" y="32.5">15</text>
<text x="191.3" y="35.1">16</text>
<text x="217.7" y="35.1">15</text>
<text x="263.7" y="32.5">7</text>
<text x="263.7" y="35.1">2</text>
<text x="39.9" y="40.1">3</text>
<text x="63.5" y="37.7">GND</text>
<text x="88.4" y="37.6">4</text>
<text x="88.4" y="40.1">5</text>
<text x="113.6" y="40.1">12</text>
<text x="113.6" y="37.6">13</text>
<text x="263.7" y="37.6">6</text>
<text x="263.7" y="40.1">1</text>
<text x="39.9" y="45.2">4</text>
<text x="88.4" y="42.7">6</text>
<text x="88.4" y="45.2">7</text>
<text x="88.4" y="47.8">8</text>
<text x="113.6" y="47.8">9</text>
<text x="113.6" y="45.2">10</text>
<text x="113.6" y="42.7">11</text>
<text x="124.5" y="47.8">GND</text>
<text x="180.4" y="47.8">GND</text>
<text x="192.6" y="47.8">3</text>
<text x="217.7" y="42.7">2</text>
<text x="217.7" y="47.8">5</text>
<text x="217.7" y="45.2">6</text>
<text x="268.7" y="47.5" transform="rotate(-90 268.7 47.5)">11</text>
<text x="39.9" y="50.3">5</text>
<text x="58" y="50.3">1</text>
<text x="70.4" y="50.3">2</text>
<text x="241.4" y="52.9">GND</text>
<text x="268.7" y="51.6" transform="rotate(-90 268.7 51.6)">10</text>
<text x="30" y="59" transform="rotate(-90 30 59)">8</text>
<text x="32.5" y="59" transform="rotate(-90 32.5 59)">9</text>
<text x="192.6" y="55.4">1</text>
<text x="192.6" y="57.9">9</text>
<text x="217.7" y="55.4">4</text>
<text x="217.7" y="57.9">8</text>
<text x="263.7" y="55.4">5</text>
<text x="263.7" y="57.9">9</text>
<text x="45.8" y="65.6">GND</text>
<text x="58" y="60.5">1</text>
<text x="70.4" y="60.5">2</text>
<text x="117.7" y="65.1">3V3</text>
<text x="126.5" y="61.5" transform="rotate(-90 126.5 61.5)">1</text>
<text x="129" y="61.5" transform="rotate(-90 129 61.5)">2</text>
<text x="191.3" y="60.5">10</text>
<text x="191.3" y="65.5">11</text>
<text x="191.3" y="63">12</text>
<text x="217.7" y="60.5">7</text>
<text x="217.7" y="63">13</text>
<text x="217.7" y="65.5">14</text>
<text x="263.7" y="60.5">4</text>
<text x="263.7" y="63">8</text>
<text x="263.7" y="65.5">3</text>
<text x="30" y="66.8" transform="rotate(-90 30 66.8)">2</text>
<text x="263.7" y="68.1">7</text>
<text x="263.7" y="70.6">2</text>
<text x="12.7" y="75.8">330@100MHz</text>
<text x="263.7" y="73.2">6</text>
<text x="263.7" y="75.7">1</text>
<text x="30" y="81.8" transform="rotate(-90 30 81.8)">1</text>
<text x="50.8" y="80.9">GND</text>
<text x="73.7" y="80.9">GND</text>
<text x="93.5" y="80.8">2</text>
<text x="106" y="80.8">1</text>
<text x="108.7" y="79.3" transform="rotate(-90 108.7 79.3)">1</text>
<text x="111.3" y="79.3" transform="rotate(-90 111.3 79.3)">2</text>
<text x="268.7" y="83.1" transform="rotate(-90 268.7 83.1)">11</text>
<text x="28" y="88.5">GND</text>
<text x="187.5" y="86.9" transform="rotate(-90 187.5 86.9)">1</text>
<text x="190" y="86.9" transform="rotate(-90 190 86.9)">2</text>
<text x="254.1" y="85.9">GND</text>
<text x="281.5" y="84.6" transform="rotate(-90 281.5 84.6)">2</text>
<text x="264.2" y="93.6">330@100MHz</text>
<text x="30.8" y="100.7">3V3</text>
<text x="80.3" y="100.7">5V</text>
<text x="187.5" y="97.1" transform="rotate(-90 187.5 97.1)">1</text>
<text x="190" y="97.1" transform="rotate(-90 190 97.1)">2</text>
<text x="281.5" y="99.6" transform="rotate(-90 281.5 99.6)">1</text>
<text x="108.7" y="104.7" transform="rotate(-90 108.7 104.7)">1</text>
<text x="111.3" y="104.7" transform="rotate(-90 111.3 104.7)">2</text>
<text x="279.5" y="103.7">GND</text>
<text x="52.8" y="112.6" transform="rotate(-90 52.8 112.6)">5</text>
<text x="57.9" y="112.6" transform="rotate(-90 57.9 112.6)">3</text>
<text x="40.2" y="118.9">8</text>
<text x="70.4" y="121.4">7</text>
<text x="78.5" y="124">GND</text>
<text x="108.7" y="122.5" transform="rotate(-90 108.7 122.5)">1</text>
<text x="111.3" y="122.5" transform="rotate(-90 111.3 122.5)">2</text>
<text x="215.4" y="121.4">1</text>
<text x="215.4" y="124">3</text>
<text x="233" y="121.4">2</text>
<text x="233" y="124">4</text>
<text x="30.3" y="126.6">GND</text>
<text x="40.2" y="129">1</text>
<text x="215.4" y="126.5">5</text>
<text x="215.4" y="129">7</text>
<text x="233" y="126.5">6</text>
<text x="233" y="129">8</text>
<text x="40.2" y="134.1">4</text>
<text x="70.4" y="136.7">6</text>
<text x="91" y="136.7">1</text>
<text x="91" y="134.1">2</text>
<text x="52.8" y="145.3" transform="rotate(-90 52.8 145.3)">2</text>
<text x="50.6" y="154.5">GND</text>
<text x="74" y="164.2">3V3</text>
<text x="37.6" y="169.7">1</text>
<text x="62.8" y="169.7">8</text>
<text x="37.6" y="174.8">2</text>
<text x="37.6" y="179.8">3</text>
<text x="62.8" y="179.8">6</text>
<text x="62.8" y="174.8">7</text>
<text x="103.7" y="179.8">1</text>
<text x="103.7" y="177.3">2</text>
<text x="37.6" y="184.9">4</text>
<text x="62.8" y="184.9">5</text>
<text x="221.5" y="189.6">Title</text>
<text x="65.8" y="197.7">GND</text>
<text x="73.5" y="197.7">GND</text>
<text x="221.3" y="197.2">Size</text>
<text x="229.7" y="197.4">Document Number</text>
<text x="285.6" y="197.2">Rev</text>
<text x="286.3" y="200.5">V1.0</text>
<text x="221.8" y="204.8">Date:</text>
<text x="269.3" y="204.8">Sheet</text>
<text x="281.7" y="204.8">of</text>
</g>
<g font-size="2.3" fill="#000080">
<text x="271.8" y="17.4">CON1</text>
<text x="20.1" y="27.5">J8</text>
<text x="56.9" y="27.3">100nF</text>
<text x="58.5" y="24.5">C14</text>
<text x="91.5" y="25">U5</text>
<text x="197.7" y="31.3">U6</text>
<text x="130.4" y="37.2">C15</text>
<text x="132.1" y="40.2">100nF</text>
<text x="173.8" y="40">100nF</text>
<text x="175.3" y="37.2">C16</text>
<text x="228.7" y="40.2">C17</text>
<text x="236.3" y="40.2">100nF</text>
<text x="228.7" y="45.3">C18</text>
<text x="236.3" y="45.3">100nF</text>
<text x="269.3" y="45.3">CON_DB9</text>
<text x="55.9" y="52.9">Y1</text>
<text x="68.6" y="52.9">12MHz</text>
<text x="101.6" y="52.9">CH340G</text>
<text x="175.3" y="52.4">C19</text>
<text x="234.5" y="52.4">C20</text>
<text x="271.8" y="52.9">CON2</text>
<text x="35.6" y="58">USB_MINI</text>
<text x="134.7" y="55.5">J9</text>
<text x="134.7" y="58">HDR 1X2 TH</text>
<text x="173.8" y="55.2">100nF</text>
<text x="233.7" y="55.2">100nF</text>
<text x="55.9" y="63.1">Y4</text>
<text x="71.2" y="63.1">NC</text>
<text x="96.6" y="60.5">R125</text>
<text x="109.3" y="60.5">1K</text>
<text x="20.4" y="70.7">L9</text>
<text x="45.8" y="70.2">C21</text>
<text x="68.6" y="70.2">C22</text>
<text x="198.7" y="71.5">MAX3232CSE</text>
<text x="44.2" y="73">22pF</text>
<text x="67.1" y="73">22pF</text>
<text x="98.6" y="75.8">D8</text>
<text x="101.6" y="73.2">J10</text>
<text x="123.5" y="73.2">R120</text>
<text x="123.5" y="76.3">4.7K</text>
<text x="93" y="78.3">RB521S30</text>
<text x="180.4" y="80.9">J42</text>
<text x="195.6" y="80.9">HDR 1X2 TH</text>
<text x="269.3" y="80.9">CON_DB9</text>
<text x="104.2" y="85.9">HDR 1X2 TH</text>
<text x="269.3" y="88.5">L8</text>
<text x="180.4" y="91">J43</text>
<text x="195.6" y="91">HDR 1X2 TH</text>
<text x="116.9" y="98.6">J11</text>
<text x="116.9" y="101.2">HDR 1X2 TH</text>
<text x="36.4" y="113.4">C23</text>
<text x="45.8" y="113.9">U7</text>
<text x="84.6" y="113.4">C24</text>
<text x="35.6" y="116.2">100nF</text>
<text x="83.9" y="116.2">100nF</text>
<text x="116.9" y="116.4">J14</text>
<text x="116.9" y="119">HDR 1X2 TH</text>
<text x="221" y="117.9">J40</text>
<text x="94" y="131.7">J13</text>
<text x="193.1" y="126.6">R160</text>
<text x="208.3" y="126.6">1K</text>
<text x="78.8" y="136.7">R40</text>
<text x="220.5" y="135.2">DIP-2X4-2P54</text>
<text x="78.8" y="139.3">120</text>
<text x="55.9" y="146.9">TJA1042T/3</text>
<text x="94" y="144.4">HDR 1X2 TH</text>
<text x="43.2" y="164.7">U8</text>
<text x="86.4" y="177.4">R41</text>
<text x="86.4" y="179.9">120</text>
<text x="106.7" y="174.8">J15</text>
<text x="104.2" y="185">HDR 1X2 TH</text>
<text x="78.8" y="189.8">100nF</text>
<text x="79.5" y="187">C25</text>
<text x="45.8" y="195.2">SP3485E</text>
</g>
<g font-size="2.3" fill="#f00">
<text x="76.8" y="32.6">TXD</text>
<text x="76.8" y="35.1">RXD</text>
<text x="168.2" y="58">RXD5</text>
<text x="234.2" y="57.7">RXD5_232</text>
<text x="89.5" y="60.5">RXD</text>
<text x="135.2" y="61.8">UART1_TXD[4,5]</text>
<text x="168.2" y="60.5">TXD5</text>
<text x="168.2" y="63">RXD2</text>
<text x="168.2" y="65.6">TXD2</text>
<text x="234.2" y="60.3">TXD5_232</text>
<text x="234.2" y="62.8">RXD2_232</text>
<text x="234.2" y="65.4">TXD2_232</text>
<text x="84.4" y="80.8">TXD</text>
<text x="130.1" y="82.1">UART1_RXD</text>
<text x="146.4" y="82.1">[4,5]</text>
<text x="170.7" y="85.9">RXD2</text>
<text x="206.3" y="87.2">SPDIF_IN</text>
<text x="219.8" y="87.2">[4,5,6,8]</text>
<text x="170.7" y="98.6">TXD2</text>
<text x="206.3" y="99.9">SPDIF_OUT</text>
<text x="224.6" y="99.9">[4,5,8]</text>
<text x="94.5" y="106">CAN_RX</text>
<text x="122.5" y="107.5">CAN2_RX</text>
<text x="140.8" y="107.5">[4,5,8,12]</text>
<text x="94.5" y="123.8">CAN_TX</text>
<text x="122.5" y="125.3">CAN2_TX</text>
<text x="140.3" y="125.3">[4,5,6]</text>
<text x="201.2" y="123.8">TXD_485</text>
<text x="201.2" y="121.2">485_RE</text>
<text x="241.9" y="123.8">RXD_485</text>
<text x="254.6" y="122.8">SAI1_RX_SYNC</text>
<text x="274.6" y="122.8">[4,5,8]</text>
<text x="18.3" y="128.9">CAN_TX</text>
<text x="166.9" y="127.8">[4,5,8]</text>
<text x="176.3" y="127.8">UART5_TXD</text>
<text x="201.2" y="129.1">TXD5</text>
<text x="241.9" y="129.1">RXD5</text>
<text x="254.6" y="127.8">UART5_RXD</text>
<text x="275.9" y="127.8">[4,5]</text>
<text x="18.3" y="133.9">CAN_RX</text>
<text x="23.4" y="169.5">RXD_485</text>
<text x="23.4" y="174.6">485_RE</text>
<text x="23.4" y="184.7">TXD_485</text>
</g>
<g font-size="2.3" fill="#004080">
<text x="92.8" y="31.6">GND</text>
<text x="92.8" y="34.1">TXD</text>
<text x="105.1" y="34.1">R232</text>
<text x="105.7" y="31.6">VCC</text>
<text x="92.8" y="36.7">RXD</text>
<text x="92.8" y="39.2">V3</text>
<text x="92.8" y="41.7">UD+</text>
<text x="105.6" y="41.7">DCD</text>
<text x="105.8" y="39.2">DTR</text>
<text x="106" y="36.7">RTS</text>
<text x="196.9" y="36.7">VCC</text>
<text x="209.6" y="36.7">GND</text>
<text x="92.8" y="44.3">UD-</text>
<text x="92.8" y="46.8">XI</text>
<text x="105.7" y="46.8">DSR</text>
<text x="108.3" y="44.3">RI</text>
<text x="211.8" y="44.3">V+</text>
<text x="212.4" y="46.8">V-</text>
<text x="92.8" y="49.4">XO</text>
<text x="106" y="49.4">CTS</text>
<text x="196.9" y="49.4">C1-</text>
<text x="211" y="49.4">C2-</text>
<text x="196.9" y="57">C1+</text>
<text x="196.9" y="59.5">R2OUT</text>
<text x="209.5" y="59.5">R2IN</text>
<text x="210.4" y="57">C2+</text>
<text x="196.9" y="62.1">T2IN</text>
<text x="196.9" y="64.6">R1OUT</text>
<text x="207.2" y="62.1">T2OUT</text>
<text x="209.5" y="64.6">R1IN</text>
<text x="196.9" y="67.1">T1IN</text>
<text x="207.2" y="67.1">T1OUT</text>
<text x="54.4" y="119.5" transform="rotate(-90 54.4 119.5)">VIO</text>
<text x="44.5" y="120.5">S</text>
<text x="59.5" y="120.4" transform="rotate(-90 59.5 120.4)">VCC</text>
<text x="60.9" y="123">CANH</text>
<text x="219.8" y="123">1</text>
<text x="219.8" y="125.6">3</text>
<text x="228.7" y="123">2</text>
<text x="228.7" y="125.6">4</text>
<text x="44.5" y="130.6">TXD</text>
<text x="219.8" y="128.1">5</text>
<text x="219.8" y="130.6">7</text>
<text x="228.7" y="128.1">6</text>
<text x="228.7" y="130.6">8</text>
<text x="44.5" y="135.7">RXD</text>
<text x="54.4" y="141" transform="rotate(-90 54.4 141)">GND</text>
<text x="61.3" y="138.3">CANL</text>
<text x="42" y="171.3">RXD</text>
<text x="54.9" y="171.3">VCC</text>
<text x="42" y="176.4">RE</text>
<text x="58.2" y="176.4">B</text>
<text x="42" y="181.4">DE</text>
<text x="58.2" y="181.4">A</text>
<text x="42" y="186.5">TXD</text>
<text x="54.7" y="186.5">GND</text>
</g>
<g font-size="2.1" fill="#00f">
<text x="29.2" y="32.3" transform="rotate(-90 29.2 32.3)">5V</text>
<text x="29.2" y="37.4" transform="rotate(-90 29.2 37.4)">D-</text>
<text x="29.2" y="47.5" transform="rotate(-90 29.2 47.5)">ID</text>
<text x="29.2" y="42.5" transform="rotate(-90 29.2 42.5)">D+</text>
<text x="29.2" y="51.9" transform="rotate(-90 29.2 51.9)">G</text>
</g>
<g font-size="2">
<text x="241.3" y="183.5">https://fire-stm32.taobao.com</text>
<text x="241.3" y="181.2">东莞野火电子技术有限公司</text>
<text x="246.2" y="191.1">野火i.MX RT1052 Pro底板</text>
<text x="222.3" y="199.5">A4</text>
<text x="252.3" y="199.5">UART/CAN/RS232/RS485</text>
<text x="230.2" y="204.3">Tuesday, May 15, 2018</text>
<text x="276.9" y="204.3">7</text>
<text x="286.3" y="204.3">12</text>
</g>
</svg>
